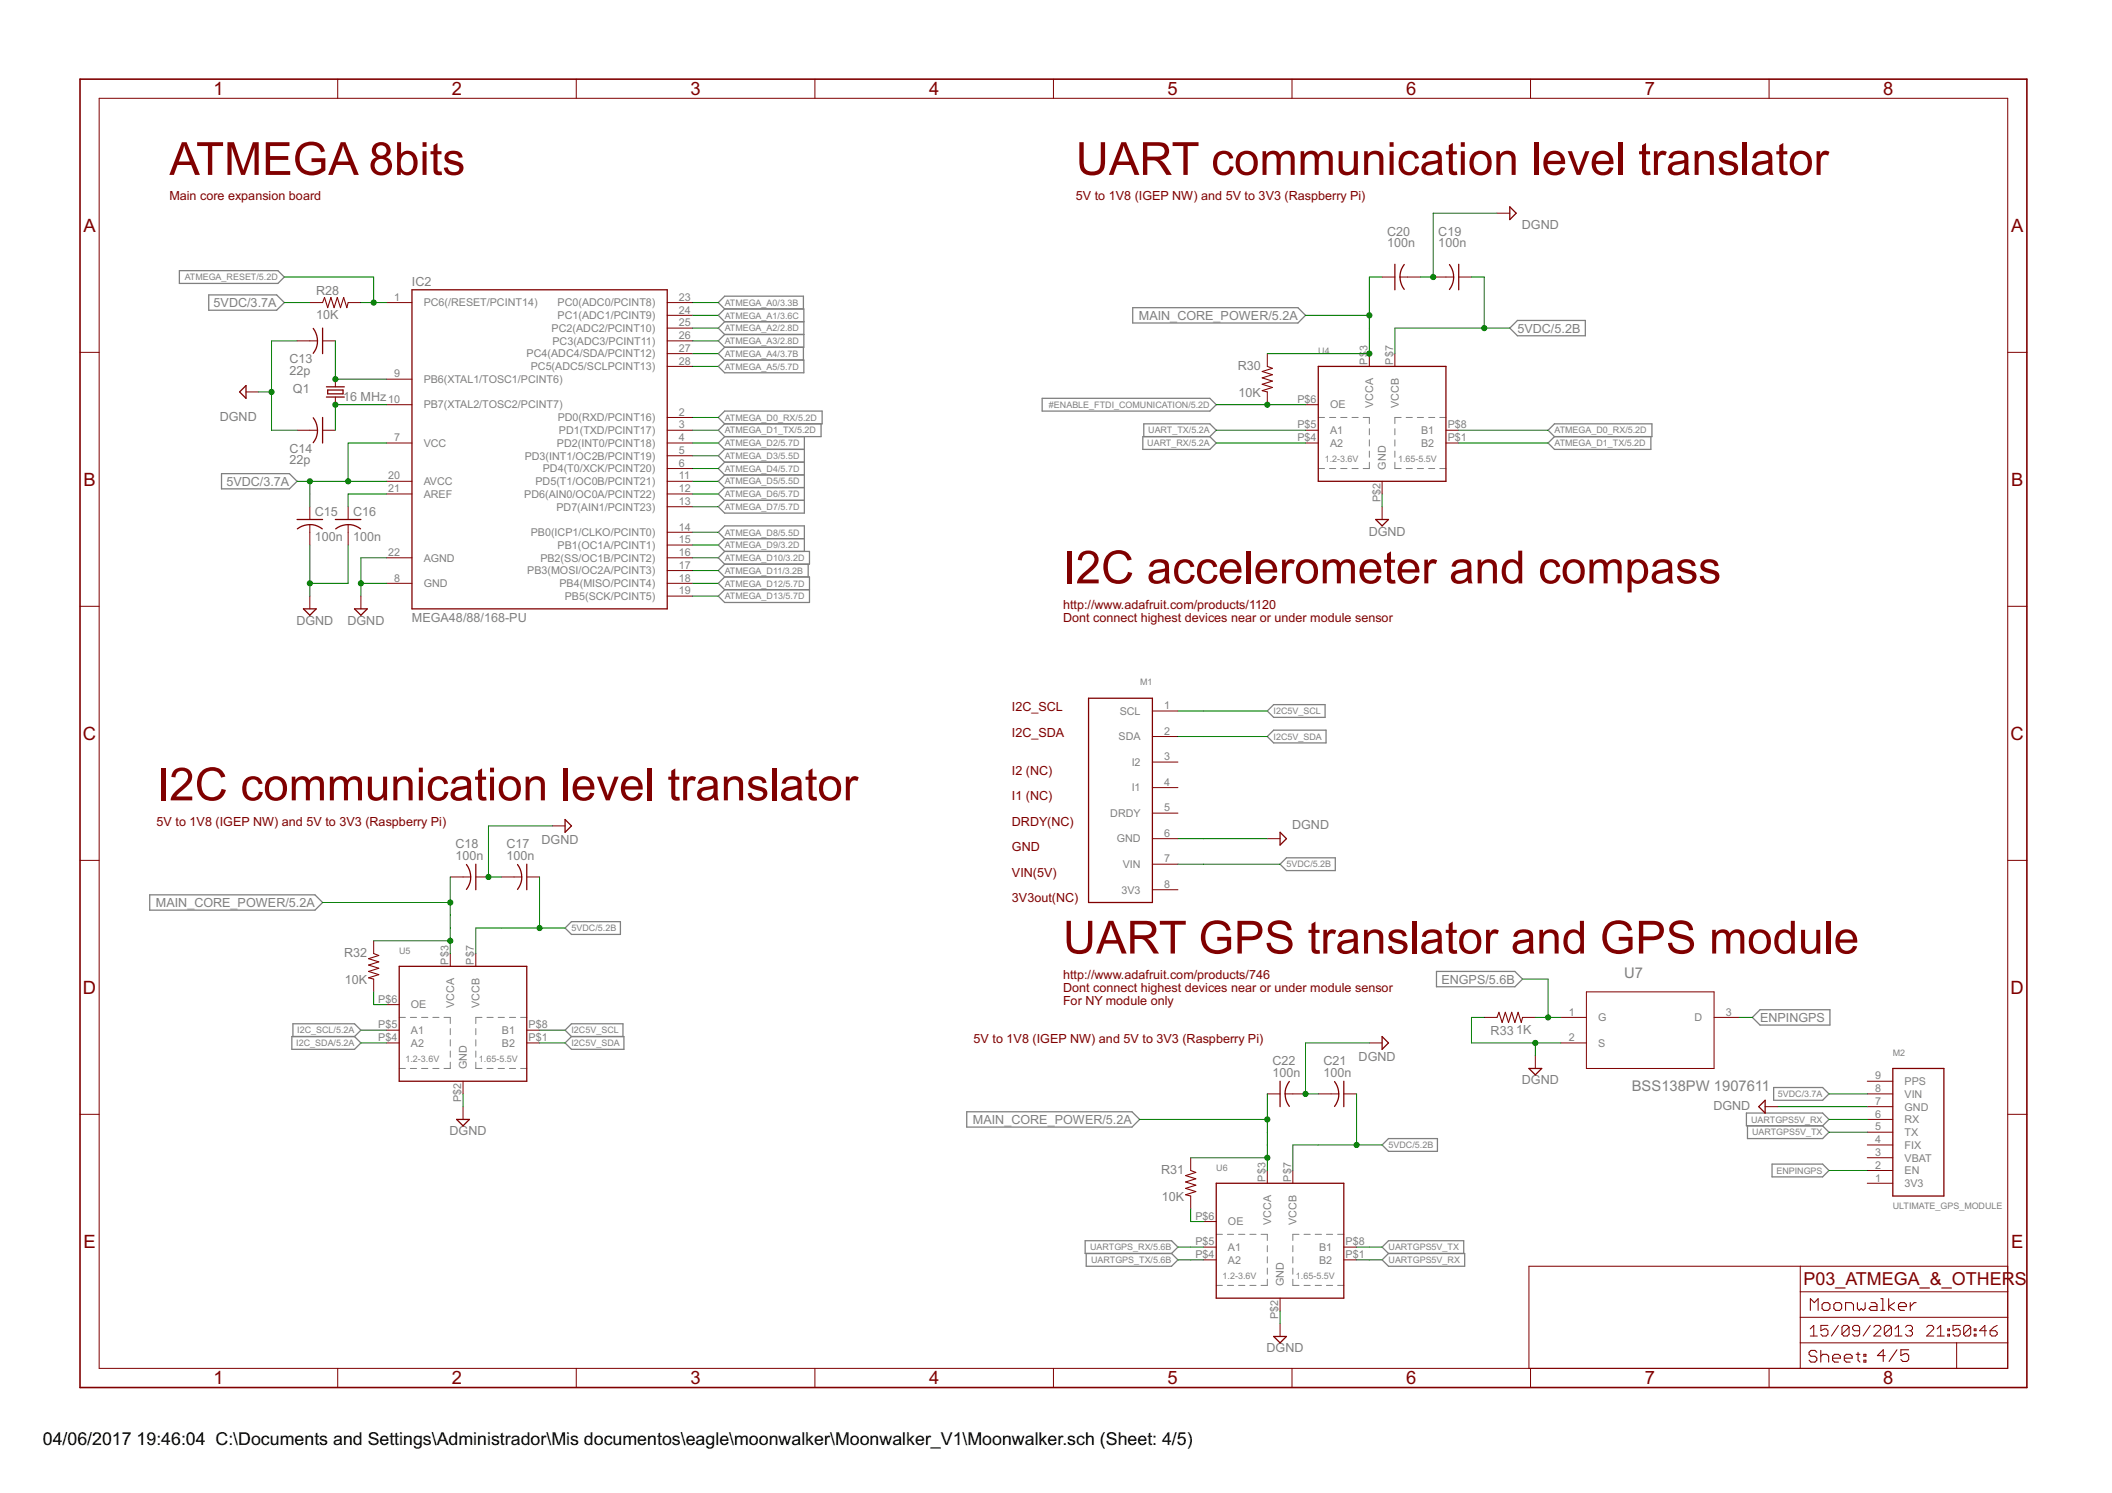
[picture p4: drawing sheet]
<svg xmlns="http://www.w3.org/2000/svg" width="420mm" height="297mm" viewBox="0 0 420 297" stroke-linecap="round" stroke-linejoin="round" font-family="sans-serif">
<g fill="none" stroke="#808080" stroke-width=".2">
<path d="M262.3 93.2h1.2M262.3 83.1h1.2M264.5 93.2h1.2M264.5 83.1h1.2M266.7 93.2h1.3M266.7 83.1h1.3M269 93.2h1.2M269 83.1h1.2M271.2 83.1h1.2v1.2M272.4 92v1.2h-1.2M272.4 85.3v1.2M272.4 87.5v1.3"/>
<path d="M272.4 89.7v1.3M277.5 92v1.2h1.2M277.5 85.3v1.2M277.5 87.5v1.3M277.5 89.7v1.3M278.7 83.1h-1.2v1.2M279.7 93.2h1.3M279.7 83.1h1.3M282 93.2h1.2M282 83.1h1.2M284.2 93.2h1.2M284.2 83.1h1.2"/>
<path d="M286.4 93.2h1.3M286.4 83.1h1.3M79.4 212.6h1.2M79.4 202.4h1.2M81.6 212.6h1.3M81.6 202.4h1.3M83.9 212.6h1.2M83.9 202.4h1.2M86.1 212.6h1.2M86.1 202.4h1.2M88.3 202.4h1.3v1.2M89.6 211.3v1.3h-1.3"/>
<path d="M89.6 204.6v1.3M89.6 206.9v1.2M89.6 209.1v1.2M94.7 211.3v1.3h1.2M94.7 204.6v1.3M94.7 206.9v1.2M94.7 209.1v1.2M95.9 202.4h-1.2v1.2M96.9 212.6h1.2M96.9 202.4h1.2M99.1 212.6h1.3M99.1 202.4h1.3"/>
<path d="M101.3 212.6h1.3M101.3 202.4h1.3M103.6 212.6h1.2M103.6 202.4h1.2M242 255.7h1.2M242 245.6h1.2M244.2 255.7h1.2M244.2 245.6h1.2M246.4 255.7h1.2M246.4 245.6h1.2M248.6 255.7h1.3M248.6 245.6h1.3"/>
<path d="M250.9 245.6h1.2v1.2M252.1 254.5v1.2h-1.2M252.1 247.8v1.2M252.1 250v1.3M252.1 252.3v1.2M257.2 254.5v1.2h1.2M257.2 247.8v1.2M257.2 250v1.3M257.2 252.3v1.2M258.4 245.6h-1.2v1.2M259.4 255.7h1.2M259.4 245.6h1.2"/>
<path d="M261.6 255.7h1.3M261.6 245.6h1.3M263.9 255.7h1.2M263.9 245.6h1.2M266.1 255.7h1.2M266.1 245.6h1.2"/>
</g>
<g fill="none" stroke="#808080" stroke-width=".25">
<path d="M35.7 53.8h19.6l1.3 1.3-1.3 1.3h-19.6zM41.5 58.7h13.5l1.6 1.5-1.6 1.5h-13.5zM144.2 61.5l-1.3-1.3 1.3-1.3h15.6v2.6M144.2 61.5h15.7v7.6h-15.7M144.2 61.5l-1.3 1.2 1.3 1.3M144.2 64h15.7M144.2 71.6h15.7v2.6h-15.7l-1.3-1.3zM144.2 64l-1.3 1.3 1.3 1.2M144.2 66.5h15.7M144.2 66.5l-1.3 1.3 1.3 1.3M144.2 69.1l-1.3 1.3 1.3 1.2M159.8 69.1v2.5"/>
<path d="M207.3 79.2h33.4l1.3 1.3-1.3 1.3h-33.4zM225.3 61.2h32.9l1.5 1.5-1.5 1.6h-32.9zM300.4 65.3l1.5-1.5h13.5v3h-13.5zM44.1 94.2h13.5l1.5 1.6-1.5 1.5h-13.5zM142.9 83.1l1.3-1.3h19.4v2.5h-19.4zM144.2 84.3l-1.3 1.3 1.3 1.3M144.2 89.4h15.8M144.2 86.9l-1.3 1.2 1.3 1.3M144.2 89.4l-1.3 1.3 1.3 1.2M144.2 91.9h15.8M144.2 91.9l-1.3 1.3 1.3 1.3M144.2 94.5h15.8"/>
<path d="M144.2 94.5l-1.3 1.3 1.3 1.2M144.2 97h15.8M144.2 97l-1.3 1.3 1.3 1.2M144.2 99.5h15.8M160 86.9v15.2h-15.8l-1.3-1.3 1.3-1.3M163.3 84.3v2.6h-19.1M227.4 86.9h13.3l1.3 1.2-1.3 1.3h-13.3zM227.5 86.9v-2.6h13.2l1.3 1.3-1.3 1.3M308 85.6l1.2-1.3h19.4v2.6h-19.4zM309.2 86.9l-1.2 1.2 1.2 1.3h19.2v-2.5M144.2 107.2l-1.3-1.3 1.3-1.3h15.8v5.1M144.2 107.2h15.8"/>
<path d="M144.2 107.2l-1.3 1.2 1.3 1.3M144.2 109.7h16.8v2.5h-16.8M144.2 109.7l-1.3 1.3 1.3 1.2M144.2 114.8h16.8v5.1h-16.8l-1.3-1.3 1.3-1.3M144.2 112.2l-1.3 1.3 1.3 1.3M144.2 114.8l-1.3 1.3 1.3 1.2M144.2 117.3h16.8M160.8 112.2v2.6M252.1 141.5l1.3-1.3h10.2v2.5h-10.2zM252.1 146.5l1.3-1.2h10.4v2.5h-10.4zM29.8 178h32.9l1.5 1.6-1.5 1.5h-32.9zM254.7 171.9l1.2-1.2h9.7v2.5h-9.7z"/>
<path d="M112.4 184.6l1.3-1.2h9.7v2.5h-9.7zM285.8 193.3h15.6l1.5 1.5-1.5 1.5h-15.6zM58.1 206.2h12.4l1.3 1.3-1.3 1.3h-12.4zM58.3 206.2v-2.5h12.2l1.3 1.3-1.3 1.2M113.7 206.2h10.4v2.6h-10.4l-1.3-1.3zM113.7 206.2l-1.3-1.2 1.3-1.3h10.2v2.5M348.6 202.4l1.5-1.5h13.9v3h-13.9zM352.8 216.4h9.8l1.3 1.2-1.3 1.3h-9.8zM192.3 221.2h32.9l1.5 1.5-1.5 1.5h-32.9zM275 227.8l1.2-1.3h9.8v2.6h-9.8zM347.4 221.4h15.2l1.3 1.3-1.3 1.3h-15.2zM347.6 224v2.5h15l1.3-1.2-1.3-1.3"/>
<path d="M352.5 231.6h10.1l1.3 1.3-1.3 1.2h-10.1zM215.9 246.8h17.2l1.2 1.3-1.2 1.3h-17.2zM216.1 249.4v2.5h17l1.2-1.2-1.2-1.3M275 250.7l1.2-1.3h15.2v2.5h-15.2zM276.2 249.4l-1.2-1.3 1.2-1.3h15v2.6"/>
</g>
<g fill="none" stroke="#800000" stroke-width=".2">
<path d="M19.7 19.6h379.7v252.6h-379.7zM67.2 15.7v3.9M114.6 15.7v3.9M162.1 15.7v3.9M209.6 15.7v3.9M257 15.7v3.9M304.5 15.7v3.9M351.9 15.7v3.9M275 55.1h2.5M278.5 55.1h4.1M285.1 55.1h4.1M290.2 55.1h2.5"/>
<path d="M297.8 42.4h2.6M15.9 70.1h3.8M48.9 78h2.6M59.1 67.8h4.1M61.6 60.2h2.6M64.2 67.8h2.5M66.7 75.4v1.6M66.7 79v1.5M69.3 60.2h2.5M76.9 75.4h5.1M76.9 60.2h5.1M132.7 72.9h5.1"/>
<path d="M132.7 70.4h5.1M132.7 67.8h5.1M132.7 65.3h5.1M132.7 62.7h5.1M132.7 60.2h5.1M252.1 70.4v2.5M252.1 78v2.5M272.4 70.4v2.5M277.5 70.4v2.5M399.4 70.1h3.8M59.1 85.6h4.1M64.2 85.6h2.5"/>
<path d="M76.9 80.5h5.1M76.9 88.1h5.1M76.9 98.3h5.1M76.9 95.8h5.1M132.7 88.1h5.1M132.7 98.3h5.1M132.7 95.8h5.1M132.7 93.2h5.1M132.7 90.7h5.1M132.7 85.6h5.1M132.7 83.1h5.1M259.7 80.5h2.6"/>
<path d="M259.7 88.1h2.6M259.7 85.6h2.6M275 95.8v2.5M287.7 88.1h2.5M287.7 85.6h2.5M61.6 100.8v2.6M61.6 104.4v4M61.6 118.6v2.5M69.3 100.8v2.6M69.3 104.4v4M71.8 118.6v2.5M76.9 116.1h5.1"/>
<path d="M76.9 111h5.1M132.7 118.6h5.1M132.7 116.1h5.1M132.7 111h5.1M132.7 113.5h5.1M132.7 108.4h5.1M132.7 105.9h5.1M132.7 100.8h5.1M275 100.8v2.6M15.9 120.6h3.8M399.4 120.6h3.8M229.3 156.7h5"/>
<path d="M229.3 151.6h5M229.3 146.5h5M229.3 141.5h5M15.9 171.2h3.8M89.6 174.5h4M94.7 174.5h2.5M99.7 174.5h4.1M104.8 174.5h2.5M109.9 164.3h2.5M229.3 166.9h5M229.3 161.8h5M229.3 171.9h5"/>
<path d="M229.3 177h5M252.1 166.9h2.6M399.4 171.2h3.8M74.3 187.2v2.5M74.3 194.8v2.5M76.9 199.9h2.5M89.6 189.7v2.6M94.7 189.7v2.6M315.6 197.3h25.4v15.3h-25.4zM76.9 205h2.5M76.9 207.5h2.5M92.1 215.1v2.5"/>
<path d="M104.8 205h2.5M104.8 207.5h2.5M252.1 217.6h2.6M255.7 217.6h4M262.3 217.6h4M267.3 217.6h2.6M272.4 207.5h2.6M295.3 202.4h2.5M302.9 202.4h2.5M305.4 210v2.6M310.5 207.5h5.1M310.5 202.4h5.1"/>
<path d="M341 202.4h5.1M371.5 217.6h5.1M371.5 215.1h5.1M15.9 221.7h3.8M92.1 220.2v2.5M236.9 230.3v2.6M236.9 238v2.5M252.1 232.9v2.5M257.2 232.9v2.5M351.2 220.2h2.5M371.5 220.2h5.1M371.5 235.4h5.1"/>
<path d="M371.5 232.9h5.1M371.5 230.3h5.1M371.5 227.8h5.1M371.5 225.3h5.1M371.5 222.7h5.1M399.4 221.7h3.8M239.4 248.1h2.6M239.4 250.7h2.6M239.4 243h2.6M254.7 258.3v2.5M267.3 248.1h2.6M267.3 250.7h2.6"/>
<path d="M358.1 251.9v20.3M358.1 257h41.3M399.4 251.9h-95.2v20.3M67.2 272.2v3.9M114.6 272.2v3.9M162.1 272.2v3.9M209.6 272.2v3.9M254.7 263.4v2.5M257 272.2v3.9M304.5 272.2v3.9M351.9 272.2v3.9M358.1 267.2h41.3"/>
<path d="M358.1 262.1h41.3M360.1 264.4l.7-.7v2.1M360.1 265.8h1.4M363.6 263.7h-1.4v1.1l.7-.4h.4l.3 .4v.7l-.3 .3h-.7l-.4-.3M365.7 263.7l-1.4 2.1M367.9 264.1v1.4l-.4 .3h-.7l-.4-.3M367.9 264.1l-.4-.4h-.7l-.4 .4v1.4M367.9 264.1l-1.5 1.4M370 264.8h-1.1l-.3-.4v-.3l.3-.4h.7l.4 .4v1.4l-.4 .3h-.7l-.3-.3M372.1 263.7l-1.5 2.1M372.8 264.1l.3-.4h.7l.4 .4v.3l-1.4 1.4h1.4M376.3 264.1v1.4l-.4 .3h-.7l-.3-.3"/>
<path d="M376.3 264.1l-.4-.4h-.7l-.3 .4v1.4M376.3 264.1l-1.4 1.4M377 265.8h1.4M377 264.4l.7-.7v2.1M379.1 264.1l.3-.4h.7l.4 .4v.3l-.4 .4M379.8 264.8h.3M380.1 264.8l.4 .3v.4l-.4 .3h-.7l-.3-.3M383.3 264.1l.3-.4h.7l.4 .4v.3l-1.4 1.4h1.4M385.4 265.8h1.4M385.4 264.4l.7-.7v2.1M387.5 265.5h.3v.3h-.3zM387.5 264.4h.3v.4h-.3z"/>
<path d="M389.3 267.2v5M390 263.7h-1.5v1.1l.8-.4h.3l.4 .4v.7l-.4 .3h-.7l-.4-.3M392 264.1v1.4l-.3 .3h-.7l-.3-.3M392 264.1l-.3-.4h-.7l-.3 .4v1.4M392 264.1l-1.3 1.4M392.7 265.5h.4v.3h-.4zM392.7 264.4h.4v.4h-.4zM395.2 264.8h-1.4l1.1-1.1v2.1M395.9 264.8h1.1l.3 .3v.4l-.3 .3h-.7l-.4-.3zM397.3 263.7l-.7 .4-.7 .7"/>
</g>
<g fill="none" stroke="#800000" stroke-width=".21">
<path d="M64.2 60.2l.4-1 .6 2 .6-2 .7 2 .6-2 .6 2 .7-2 .6 2 .3-1M252.1 72.9l1 .4-2 .6 2 .6-2 .7 2 .6-2 .7 2 .6-2 .6 1 .3M74.3 189.7l1.1 .4-2.1 .6 2.1 .7-2.1 .6 2.1 .6-2.1 .7 2.1 .6-2.1 .6 1 .3M297.8 202.4l.4-1 .6 2 .7-2 .6 2 .6-2 .7 2 .6-2 .6 2 .3-1M236.9 232.9l1 .4-2 .6 2 .6-2 .7 2 .6-2 .6 2 .7-2 .6 1 .3M362.5 259.5l.4-.3h.7l.4 .3v.8l-.4 .4h-.7l-.4-.4zM364.8 259.5l.4-.3h.8l.4 .3v.8l-.4 .4h-.8l-.4-.4zM369.5 259.2v1.1l.4 .4 .4-.4 .4 .4 .4-.4v-1.1M372.2 259.2h.8l.4 .3v1.2h-1.2l-.4-.4 .4-.4h1.2M374.2 258.4h.4v2.3M375.7 258.4v2.3M376.9 259.2l-1.2 .7 1.2 .8"/>
<path d="M377.7 259.9h1.5v-.4l-.3-.3h-.8l-.4 .3v.8l.4 .4h.8M380 259.2v1.5M381.2 259.2h-.4l-.8 .7M360.2 260.7v-2.3l.7 .8 .8-.8v2.3M361.4 269l-.3-.3h-.8l-.4 .3v.5l.4 .3h.8l.3 .4v.4l-.3 .4h-.8l-.4-.4M362.2 268.7v2.3M362.2 269.8l.4-.3h.8l.4 .3v1.2M364.6 270.2h1.5v-.4l-.4-.3h-.7l-.4 .3v.8l.4 .4h.7M366.9 270.2h1.6v-.4l-.4-.3h-.8l-.4 .3v.8l.4 .4h.8M367.2 260.7v-1.5h1.1l.4 .3v1.2M369.3 269.5h.7M369.6 269v1.6l.4 .4"/>
<path d="M370.8 269.5h.4v.3h-.4zM370.8 270.6h.4v.4h-.4zM374.2 260.7h.7M375 269.7h-1.5l1.1-1.2v2.4M377.4 268.5l-1.6 2.4M379.7 268.5h-1.5v1.2l.7-.4h.4l.4 .4v.8l-.4 .4h-.8l-.3-.4"/>
</g>
<path d="M15.9 15.7h387.3v260.4h-387.3z" fill="none" stroke="#800000" stroke-width=".32"/>
<g fill="none" stroke="#800000" stroke-width=".25">
<path d="M82 57.7h50.7v63.4h-50.7zM277.5 52.6v5.1M279.4 52.6a4 4 0 0 0 0 5M288.4 52.6l.7 1.5 .1 1M289.2 55.1l-.3 1.6-.5 .9M290.2 52.6v5.1M300.4 41.1l1.2 1.3-1.2 1.3zM48.9 76.7v2.5l-1.2-1.2zM62.3 65.3a4 4 0 0 1 0 5M64.2 65.3v5.1M64.9 77h3.6M64.9 79h3.6"/>
<path d="M65.2 77.6h3v.8h-3zM262.3 72.9h25.4v22.9h-25.4zM62.3 83.1a4 4 0 0 1 0 5M64.2 83.1v5M59.1 103.4h5.1M59.2 105.2a4 4 0 0 1 4.9 0M66.7 103.4h5.1M66.8 105.2a4 4 0 0 1 4.9 0M273.7 103.4h2.5l-1.2 1.2zM60.4 121.1h2.5l-1.3 1.3zM70.5 121.1h2.6l-1.3 1.3zM216.6 138.9h12.7v40.7h-12.7z"/>
<path d="M92.8 172a4 4 0 0 1 0 5M94.7 171.9v5.1M103 172a4 4 0 0 1 0 5M104.8 171.9v5.1M112.4 163l1.3 1.3-1.3 1.3zM254.7 165.6l1.2 1.3-1.2 1.2zM79.4 192.3h25.4v22.8h-25.4zM254.7 215.1v5.1M255.7 217.6l.3 1.6 .5 .9M256.5 215.2l-.3 .4a3.7 3.7 0 0 0-.5 2M265.5 215.2a4 4 0 0 1 0 4.9M267.3 215.1v5.1"/>
<path d="M275 206.2l1.2 1.3-1.2 1.3zM304.2 212.6h2.5l-1.3 1.2zM351.2 218.9v2.5l-1.3-1.2zM376.6 212.6h10.1v25.4h-10.1zM90.8 222.7h2.6l-1.3 1.3zM242 235.4h25.3v22.9h-25.3zM253.4 265.9h2.5l-1.2 1.3z"/>
</g>
<g fill="none" stroke="#008000" stroke-width=".2">
<path d="M56.6 55.1h17.7v5.1M275 55.1h-2.6v15.3h-20.3M292.7 55.1h2.6v10.2M297.8 42.4h-12.7v12.7h-2.5M51.5 78h2.5M56.6 60.2h5M59.1 67.8h-5.1v17.8h5.1M66.7 67.8v7.6h10.2M71.8 60.2h5.1M137.8 60.2h5.1M137.8 62.7h5.1M137.8 65.3h5.1"/>
<path d="M137.8 67.8h5.1M137.8 70.4h5.1M137.8 72.9h5.1M259.7 62.7h12.7M300.4 65.3h-22.9v5.1M59.1 95.8h17.8M61.6 95.8v5M76.9 80.5h-10.2v5.1M76.9 88.1h-7.6v7.7M76.9 98.3h-7.6v2.5M137.8 85.6h5.1M137.8 95.8h5.1"/>
<path d="M137.8 88.1h5.1M137.8 98.3h5.1M137.8 83.1h5.1M137.8 90.7h5.1M137.8 93.2h5.1M242 80.5h17.7M242 85.6h17.7M242 88.1h17.7M275 98.3v2.5M290.2 85.6h17.8M290.2 88.1h17.8M61.6 108.4v10.2"/>
<path d="M69.3 108.4v7.7h-7.7M71.8 116.1h5.1M76.9 111h-5.1v7.6M137.8 111h5.1M137.8 116.1h5.1M137.8 100.8h5.1M137.8 105.9h5.1M137.8 108.4h5.1M137.8 113.5h5.1M137.8 118.6h5.1M234.3 141.5h17.8M234.3 146.5h17.8"/>
<path d="M64.2 179.6h25.4M89.6 174.5v15.2M107.3 174.5v10.1M109.9 164.3h-12.7v10.2h2.5M234.3 166.9h17.8M234.3 171.9h20.4M74.3 197.3v2.6h2.6M74.3 187.2h15.3M112.4 184.6h-17.7v5.1M302.9 194.8h5.1v7.6M71.8 207.5h5.1M71.8 205h5.1"/>
<path d="M92.1 217.6v2.6M107.3 207.5h5.1M107.3 205h5.1M252.1 217.6v15.3M269.9 217.6v10.2M272.4 207.5h-12.7v10.1h2.6M295.3 202.4h-2.6v5.1h17.8M305.4 207.5v2.5M305.4 202.4h5.1M346.1 202.4h2.5M363.9 217.6h7.6M226.7 222.7h25.4"/>
<path d="M236.9 230.3h15.2M275 227.8h-17.8v5.1M353.7 220.2h17.8M363.9 222.7h7.6M363.9 225.3h7.6M363.9 232.9h7.6M234.3 250.7h5.1M234.3 248.1h5.1M236.9 240.5v2.5h2.5M269.9 250.7h5.1M269.9 248.1h5.1M254.7 260.8v2.6"/>
</g>
<g fill="#008000" stroke="#008000" stroke-width=".2">
<circle cx="66.7" cy="75.4" r=".51"/>
<circle cx="66.7" cy="80.5" r=".51"/>
<circle cx="54" cy="78" r=".51"/>
<circle cx="71.8" cy="116.1" r=".51"/>
<circle cx="61.6" cy="116.1" r=".51"/>
<circle cx="97.2" cy="174.5" r=".51"/>
<circle cx="285.1" cy="55.1" r=".51"/>
<circle cx="259.7" cy="217.6" r=".51"/>
<circle cx="305.4" cy="207.5" r=".51"/>
<circle cx="69.3" cy="95.8" r=".51"/>
<circle cx="61.6" cy="95.8" r=".51"/>
<circle cx="295.3" cy="65.3" r=".51"/>
<circle cx="107.3" cy="184.6" r=".51"/>
<circle cx="269.9" cy="227.8" r=".51"/>
<circle cx="74.3" cy="60.2" r=".51"/>
<circle cx="252.1" cy="80.5" r=".51"/>
<circle cx="89.6" cy="187.2" r=".51"/>
<circle cx="89.6" cy="179.6" r=".51"/>
<circle cx="272.4" cy="70.4" r=".51"/>
<circle cx="272.4" cy="62.7" r=".51"/>
<circle cx="252.1" cy="230.3" r=".51"/>
<circle cx="252.1" cy="222.7" r=".51"/>
<circle cx="308" cy="202.4" r=".51"/>
</g>
<g font-size="10.2" fill="#800000">
<text x="33.7" y="34.8">ATMEGA 8bits</text>
<text x="214" y="34.8">UART communication level translator</text>
<text x="211.5" y="116.1">I2C accelerometer and compass</text>
<text x="31.2" y="159.2">I2C communication level translator</text>
<text x="211.5" y="189.7">UART GPS translator and GPS module</text>
</g>
<g font-size="4.1" fill="#800000">
<text x="42.4" y="18.9">1</text>
<text x="89.9" y="18.9">2</text>
<text x="137.4" y="18.9">3</text>
<text x="184.8" y="18.9">4</text>
<text x="232.3" y="18.9">5</text>
<text x="279.7" y="18.9">6</text>
<text x="327.2" y="18.9">7</text>
<text x="374.7" y="18.9">8</text>
<text x="16.6" y="46.1">A</text>
<text x="400.1" y="46.1">A</text>
<text x="16.6" y="96.7">B</text>
<text x="400.1" y="96.7">B</text>
<text x="16.5" y="147.2">C</text>
<text x="400" y="147.2">C</text>
<text x="16.5" y="197.7">D</text>
<text x="400" y="197.7">D</text>
<text x="16.6" y="248.3">E</text>
<text x="400.1" y="248.3">E</text>
<text x="42.4" y="275.4">1</text>
<text x="89.9" y="275.4">2</text>
<text x="137.4" y="275.4">3</text>
<text x="184.8" y="275.4">4</text>
<text x="232.3" y="275.4">5</text>
<text x="279.7" y="275.4">6</text>
<text x="327.2" y="275.4">7</text>
<text x="374.7" y="275.4">8</text>
</g>
<text font-size="4" fill="#800000" x="358.8" y="255.7">P03_ATMEGA_&amp;_OTHERS</text>
<g font-size="4">
<text x="8.5" y="287.5">04/06/2017</text>
<text x="27.2" y="287.5">19:46:04 C:\Documents and Settings\Administrador\Mis documentos\eagle\moonwalker\Moonwalker_V1\Moonwalker.sch (Sheet: 4/5)</text>
</g>
<g font-size="3.3" fill="#808080">
<text x="323.1" y="194.6">U7</text>
<text x="324.6" y="217.1">BSS138PW 1907611</text>
</g>
<g font-size="2.8" fill="#800000">
<text x="33.7" y="39.9">Main core expansion board</text>
<text x="214" y="39.9">5V to 1V8 (IGEP NW) and 5V to 3V3 (Raspberry Pi)</text>
<text x="211.5" y="121.1">http://www.adafruit.com/products/1120</text>
<text x="211.5" y="123.7">Dont connect highest devices near or under module sensor</text>
<text x="201.3" y="141.5">I2C_SCL</text>
<text x="201.3" y="146.5">I2C_SDA</text>
<text x="201.3" y="154.2">I2 (NC)</text>
<text x="201.3" y="159.2">I1 (NC)</text>
<text x="31.2" y="164.3">5V to 1V8 (IGEP NW) and 5V to 3V3 (Raspberry Pi)</text>
<text x="201.3" y="164.3">DRDY(NC)</text>
<text x="201.3" y="169.4">GND</text>
<text x="201.3" y="174.5">VIN(5V)</text>
<text x="201.3" y="179.6">3V3out(NC)</text>
<text x="211.5" y="194.8">http://www.adafruit.com/products/746</text>
<text x="211.5" y="197.3">Dont connect highest devices near or under module sensor</text>
<text x="211.5" y="199.9">For NY module only</text>
<text x="193.7" y="207.5">5V to 1V8 (IGEP NW) and 5V to 3V3 (Raspberry Pi)</text>
</g>
<g font-size="2.8" fill="#808080">
<text x="276" y="46.9">C20</text>
<text x="286.1" y="46.9">C19</text>
<text x="302.8" y="45.6">DGND</text>
<text x="276" y="49.1">100n</text>
<text x="286.1" y="49.1">100n</text>
<text x="62.9" y="58.7">R28</text>
<text x="81.9" y="56.9">IC2</text>
<text x="42.5" y="61.1">5VDC/3.7A</text>
<text x="62.9" y="63.5">10K</text>
<text x="226.6" y="63.6">MAIN_CORE_POWER/5.2A</text>
<text x="301.9" y="66.2">5VDC/5.2B</text>
<text x="57.6" y="74.5">22p</text>
<text x="57.6" y="72.3">C13</text>
<text x="246.2" y="73.6">R30</text>
<text x="43.7" y="83.7">DGND</text>
<text x="58.3" y="78.2">Q1</text>
<text x="68.3" y="79.7">16 MHz</text>
<text x="246.4" y="79">10K</text>
<text x="57.6" y="92.3">22p</text>
<text x="57.6" y="90">C14</text>
<text x="45" y="96.6">5VDC/3.7A</text>
<text x="62.6" y="107.6">100n</text>
<text x="62.6" y="102.7">C15</text>
<text x="70.3" y="107.6">100n</text>
<text x="70.3" y="102.7">C16</text>
<text x="272.3" y="106.5">DGND</text>
<text x="59" y="124.3">DGND</text>
<text x="69.1" y="124.3">DGND</text>
<text x="81.9" y="123.7">MEGA48/88/168-PU</text>
<text x="107.7" y="168">DGND</text>
<text x="257.1" y="165">DGND</text>
<text x="90.6" y="171">100n</text>
<text x="90.6" y="168.8">C18</text>
<text x="100.7" y="171">100n</text>
<text x="100.7" y="168.8">C17</text>
<text x="31" y="180.4">MAIN_CORE_POWER/5.2A</text>
<text x="68.5" y="190.4">R32</text>
<text x="68.6" y="195.8">10K</text>
<text x="286.7" y="195.7">ENGPS/5.6B</text>
<text x="350.1" y="203.3">ENPINGPS</text>
<text x="296.6" y="206">R33</text>
<text x="301.6" y="205.7">1K</text>
<text x="253.1" y="214.2">100n</text>
<text x="253.1" y="211.9">C22</text>
<text x="263.3" y="214.2">100n</text>
<text x="263.3" y="211.9">C21</text>
<text x="270.3" y="211.2">DGND</text>
<text x="302.8" y="215.7">DGND</text>
<text x="340.9" y="220.8">DGND</text>
<text x="89.4" y="225.9">DGND</text>
<text x="193.6" y="223.6">MAIN_CORE_POWER/5.2A</text>
<text x="231" y="233.6">R31</text>
<text x="231.1" y="239">10K</text>
<text x="252" y="269.1">DGND</text>
</g>
<g font-size="2.4" fill="#808080">
<text x="78.4" y="59.8">1</text>
<text x="135.1" y="59.8">23</text>
<text x="84.3" y="61">PC6(/RESET/PCINT14)</text>
<text x="110.9" y="63.5">PC1(ADC1/PCINT9)</text>
<text x="110.9" y="61">PC0(ADC0/PCINT8)</text>
<text x="135.1" y="64.9">25</text>
<text x="135.1" y="62.4">24</text>
<text x="104.8" y="71.1">PC4(ADC4/SDA/PCINT12)</text>
<text x="109.7" y="66">PC2(ADC2/PCINT10)</text>
<text x="109.9" y="68.6">PC3(ADC3/PCINT11)</text>
<text x="135.1" y="70">27</text>
<text x="135.1" y="67.5">26</text>
<text x="272.1" y="69.9" transform="rotate(-90 272.1 69.9)">3</text>
<text x="78.4" y="75.1">9</text>
<text x="84.3" y="76.2">PB6(XTAL1/TOSC1/PCINT6)</text>
<text x="105.6" y="73.7">PC5(ADC5/SCLPCINT13)</text>
<text x="135.1" y="72.5">28</text>
<text x="272.1" y="72.5" transform="rotate(-90 272.1 72.5)">P$</text>
<text x="277.1" y="72.5" transform="rotate(-90 277.1 72.5)">P$7</text>
<text x="77.2" y="80.2">10</text>
<text x="84.3" y="81.3">PB7(XTAL2/TOSC2/PCINT7)</text>
<text x="111" y="83.8">PD0(RXD/PCINT16)</text>
<text x="135.1" y="82.7">2</text>
<text x="258.1" y="80.2">P$6</text>
<text x="264.6" y="81.3">OE</text>
<text x="273.2" y="81.2" transform="rotate(-90 273.2 81.2)">VCCA</text>
<text x="278.3" y="81.2" transform="rotate(-90 278.3 81.2)">VCCB</text>
<text x="78.4" y="87.8">7</text>
<text x="84.3" y="88.9">VCC</text>
<text x="110.8" y="88.9">PD2(INT0/PCINT18)</text>
<text x="111.2" y="86.4">PD1(TXD/PCINT17)</text>
<text x="135.1" y="87.8">4</text>
<text x="135.1" y="85.2">3</text>
<text x="258.1" y="85.2">P$5</text>
<text x="258.1" y="87.8">P$4</text>
<text x="264.6" y="86.4">A1</text>
<text x="264.6" y="88.9">A2</text>
<text x="282.7" y="86.4">B1</text>
<text x="282.7" y="88.9">B2</text>
<text x="288" y="85.2">P$8</text>
<text x="288" y="87.8">P$1</text>
<text x="77.2" y="95.4">20</text>
<text x="104.4" y="91.4">PD3(INT1/OC2B/PCINT19)</text>
<text x="108" y="94">PD4(T0/XCK/PCINT20)</text>
<text x="135.1" y="95.4">11</text>
<text x="135.1" y="92.9">6</text>
<text x="135.1" y="90.3">5</text>
<text x="275.7" y="93.4" transform="rotate(-90 275.7 93.4)">GND</text>
<text x="77.2" y="97.9">21</text>
<text x="84.3" y="99">AREF</text>
<text x="84.3" y="96.5">AVCC</text>
<text x="104.3" y="99">PD6(AIN0/OC0A/PCINT22)</text>
<text x="106.5" y="96.5">PD5(T1/OC0B/PCINT21)</text>
<text x="110.7" y="101.6">PD7(AIN1/PCINT23)</text>
<text x="135.1" y="100.5">13</text>
<text x="135.1" y="97.9">12</text>
<text x="274.6" y="99.9" transform="rotate(-90 274.6 99.9)">P$2</text>
<text x="105.6" y="106.7">PB0(ICP1/CLKO/PCINT0)</text>
<text x="135.1" y="105.6">14</text>
<text x="77.2" y="110.6">22</text>
<text x="84.3" y="111.7">AGND</text>
<text x="107.5" y="111.7">PB2(SS/OC1B/PCINT2)</text>
<text x="110.9" y="109.2">PB1(OC1A/PCINT1)</text>
<text x="135.1" y="113.2">17</text>
<text x="135.1" y="110.6">16</text>
<text x="135.1" y="108.1">15</text>
<text x="78.4" y="115.7">8</text>
<text x="84.3" y="116.8">GND</text>
<text x="104.9" y="114.3">PB3(MOSI/OC2A/PCINT3)</text>
<text x="111.3" y="116.8">PB4(MISO/PCINT4)</text>
<text x="112.4" y="119.4">PB5(SCK/PCINT5)</text>
<text x="135.1" y="118.2">19</text>
<text x="135.1" y="115.7">18</text>
<text x="222.8" y="142.2">SCL</text>
<text x="231.6" y="141.1">1</text>
<text x="222.5" y="147.3">SDA</text>
<text x="231.6" y="146.2">2</text>
<text x="225.1" y="152.4">I2</text>
<text x="231.6" y="151.3">3</text>
<text x="225.1" y="157.5">I1</text>
<text x="231.6" y="161.4">5</text>
<text x="231.6" y="156.3">4</text>
<text x="220.9" y="162.5">DRDY</text>
<text x="222.2" y="167.6">GND</text>
<text x="231.6" y="166.5">6</text>
<text x="223.4" y="172.7">VIN</text>
<text x="231.6" y="171.6">7</text>
<text x="223.1" y="177.8">3V3</text>
<text x="231.6" y="176.7">8</text>
<text x="89.2" y="191.9" transform="rotate(-90 89.2 191.9)">P$3</text>
<text x="94.3" y="191.9" transform="rotate(-90 94.3 191.9)">P$7</text>
<text x="75.3" y="199.5">P$6</text>
<text x="81.7" y="200.6">OE</text>
<text x="90.3" y="200.5" transform="rotate(-90 90.3 200.5)">VCCA</text>
<text x="95.4" y="200.5" transform="rotate(-90 95.4 200.5)">VCCB</text>
<text x="312.1" y="202.1">1</text>
<text x="317.9" y="203.2">G</text>
<text x="337.1" y="203.2">D</text>
<text x="343.3" y="202.1">3</text>
<text x="75.3" y="204.6">P$5</text>
<text x="75.3" y="207.1">P$4</text>
<text x="81.7" y="205.7">A1</text>
<text x="81.7" y="208.2">A2</text>
<text x="99.9" y="205.7">B1</text>
<text x="99.9" y="208.2">B2</text>
<text x="105.2" y="204.6">P$8</text>
<text x="105.2" y="207.1">P$1</text>
<text x="312.1" y="207.1">2</text>
<text x="317.9" y="208.2">S</text>
<text x="92.9" y="212.8" transform="rotate(-90 92.9 212.8)">GND</text>
<text x="373" y="214.8">9</text>
<text x="378.9" y="215.9">PPS</text>
<text x="91.8" y="219.3" transform="rotate(-90 91.8 219.3)">P$2</text>
<text x="373" y="219.8">7</text>
<text x="373" y="217.3">8</text>
<text x="378.9" y="220.9">GND</text>
<text x="378.9" y="218.4">VIN</text>
<text x="373" y="227.4">4</text>
<text x="373" y="224.9">5</text>
<text x="373" y="222.4">6</text>
<text x="378.9" y="226">TX</text>
<text x="378.9" y="223.5">RX</text>
<text x="373" y="232.5">2</text>
<text x="373" y="230">3</text>
<text x="378.9" y="233.6">EN</text>
<text x="378.9" y="231.1">VBAT</text>
<text x="378.9" y="228.6">FIX</text>
<text x="251.8" y="235.1" transform="rotate(-90 251.8 235.1)">P$3</text>
<text x="256.8" y="235.1" transform="rotate(-90 256.8 235.1)">P$7</text>
<text x="373" y="235.1">1</text>
<text x="378.9" y="236.2">3V3</text>
<text x="237.8" y="242.7">P$6</text>
<text x="244.3" y="243.8">OE</text>
<text x="252.9" y="243.7" transform="rotate(-90 252.9 243.7)">VCCA</text>
<text x="257.9" y="243.7" transform="rotate(-90 257.9 243.7)">VCCB</text>
<text x="237.8" y="247.8">P$5</text>
<text x="237.8" y="250.3">P$4</text>
<text x="244.3" y="248.9">A1</text>
<text x="244.3" y="251.4">A2</text>
<text x="262.4" y="248.9">B1</text>
<text x="262.4" y="251.4">B2</text>
<text x="267.7" y="247.8">P$8</text>
<text x="267.7" y="250.3">P$1</text>
<text x="255.4" y="255.9" transform="rotate(-90 255.4 255.9)">GND</text>
<text x="254.3" y="262.4" transform="rotate(-90 254.3 262.4)">P$2</text>
</g>
<g font-size="2" fill="#808080">
<text x="36.7" y="55.7">ATMEGA_RESET/5.2D</text>
<text x="144.2" y="60.8">ATMEGA_A0/3.3B</text>
<text x="144.2" y="63.4">ATMEGA_A1/3.6C</text>
<text x="144.2" y="65.9">ATMEGA_A2/2.8D</text>
<text x="144.2" y="68.4">ATMEGA_A3/2.8D</text>
<text x="144.2" y="71">ATMEGA_A4/3.7B</text>
<text x="262.3" y="70.4">U4</text>
<text x="144.2" y="73.5">ATMEGA_A5/5.7D</text>
<text x="144.2" y="83.7">ATMEGA_D0_RX/5.2D</text>
<text x="208.7" y="81.1">#ENABLE_FTDI_COMUNICATION/5.2D</text>
<text x="144.2" y="86.2">ATMEGA_D1_TX/5.2D</text>
<text x="144.2" y="88.8">ATMEGA_D2/5.7D</text>
<text x="228.2" y="88.8">UART_RX/5.2A</text>
<text x="228.4" y="86.2">UART_TX/5.2A</text>
<text x="309.2" y="86.2">ATMEGA_D0_RX/5.2D</text>
<text x="309.2" y="88.8">ATMEGA_D1_TX/5.2D</text>
<text x="144.2" y="91.3">ATMEGA_D3/5.5D</text>
<text x="144.2" y="93.8">ATMEGA_D4/5.7D</text>
<text x="263.5" y="91.9">1.2-3.6V</text>
<text x="278.1" y="91.9">1.65-5.5V</text>
<text x="144.2" y="96.4">ATMEGA_D5/5.5D</text>
<text x="144.2" y="98.9">ATMEGA_D6/5.7D</text>
<text x="144.2" y="101.5">ATMEGA_D7/5.7D</text>
<text x="144.2" y="106.5">ATMEGA_D8/5.5D</text>
<text x="144.2" y="109.1">ATMEGA_D9/3.2D</text>
<text x="144.2" y="111.6">ATMEGA_D10/3.2D</text>
<text x="144.2" y="114.2">ATMEGA_D11/3.2B</text>
<text x="144.2" y="116.7">ATMEGA_D12/5.7D</text>
<text x="144.2" y="119.2">ATMEGA_D13/5.7D</text>
<text x="226.8" y="136.4">M1</text>
<text x="253.4" y="142.1">I2C5V_SCL</text>
<text x="253.4" y="147.2">I2C5V_SDA</text>
<text x="255.9" y="172.6">5VDC/5.2B</text>
<text x="113.7" y="185.3">5VDC/5.2B</text>
<text x="79.4" y="189.7">U5</text>
<text x="58.9" y="208.1">I2C_SDA/5.2A</text>
<text x="59.1" y="205.6">I2C_SCL/5.2A</text>
<text x="113.7" y="205.6">I2C5V_SCL</text>
<text x="113.7" y="208.1">I2C5V_SDA</text>
<text x="80.7" y="211.3">1.2-3.6V</text>
<text x="95.3" y="211.3">1.65-5.5V</text>
<text x="376.6" y="210">M2</text>
<text x="353.7" y="218.3">5VDC/3.7A</text>
<text x="348.4" y="223.4">UARTGPS5V_RX</text>
<text x="348.5" y="225.9">UARTGPS5V_TX</text>
<text x="241.9" y="232.9">U6</text>
<text x="276.2" y="228.4">5VDC/5.2B</text>
<text x="353.4" y="233.5">ENPINGPS</text>
<text x="376.6" y="240.5">ULTIMATE_GPS_MODULE</text>
<text x="216.9" y="248.8">UARTGPS_RX/5.6B</text>
<text x="217.1" y="251.3">UARTGPS_TX/5.6B</text>
<text x="276.2" y="251.3">UARTGPS5V_RX</text>
<text x="276.2" y="248.8">UARTGPS5V_TX</text>
<text x="243.2" y="254.5">1.2-3.6V</text>
<text x="257.8" y="254.5">1.65-5.5V</text>
</g>
</svg>
